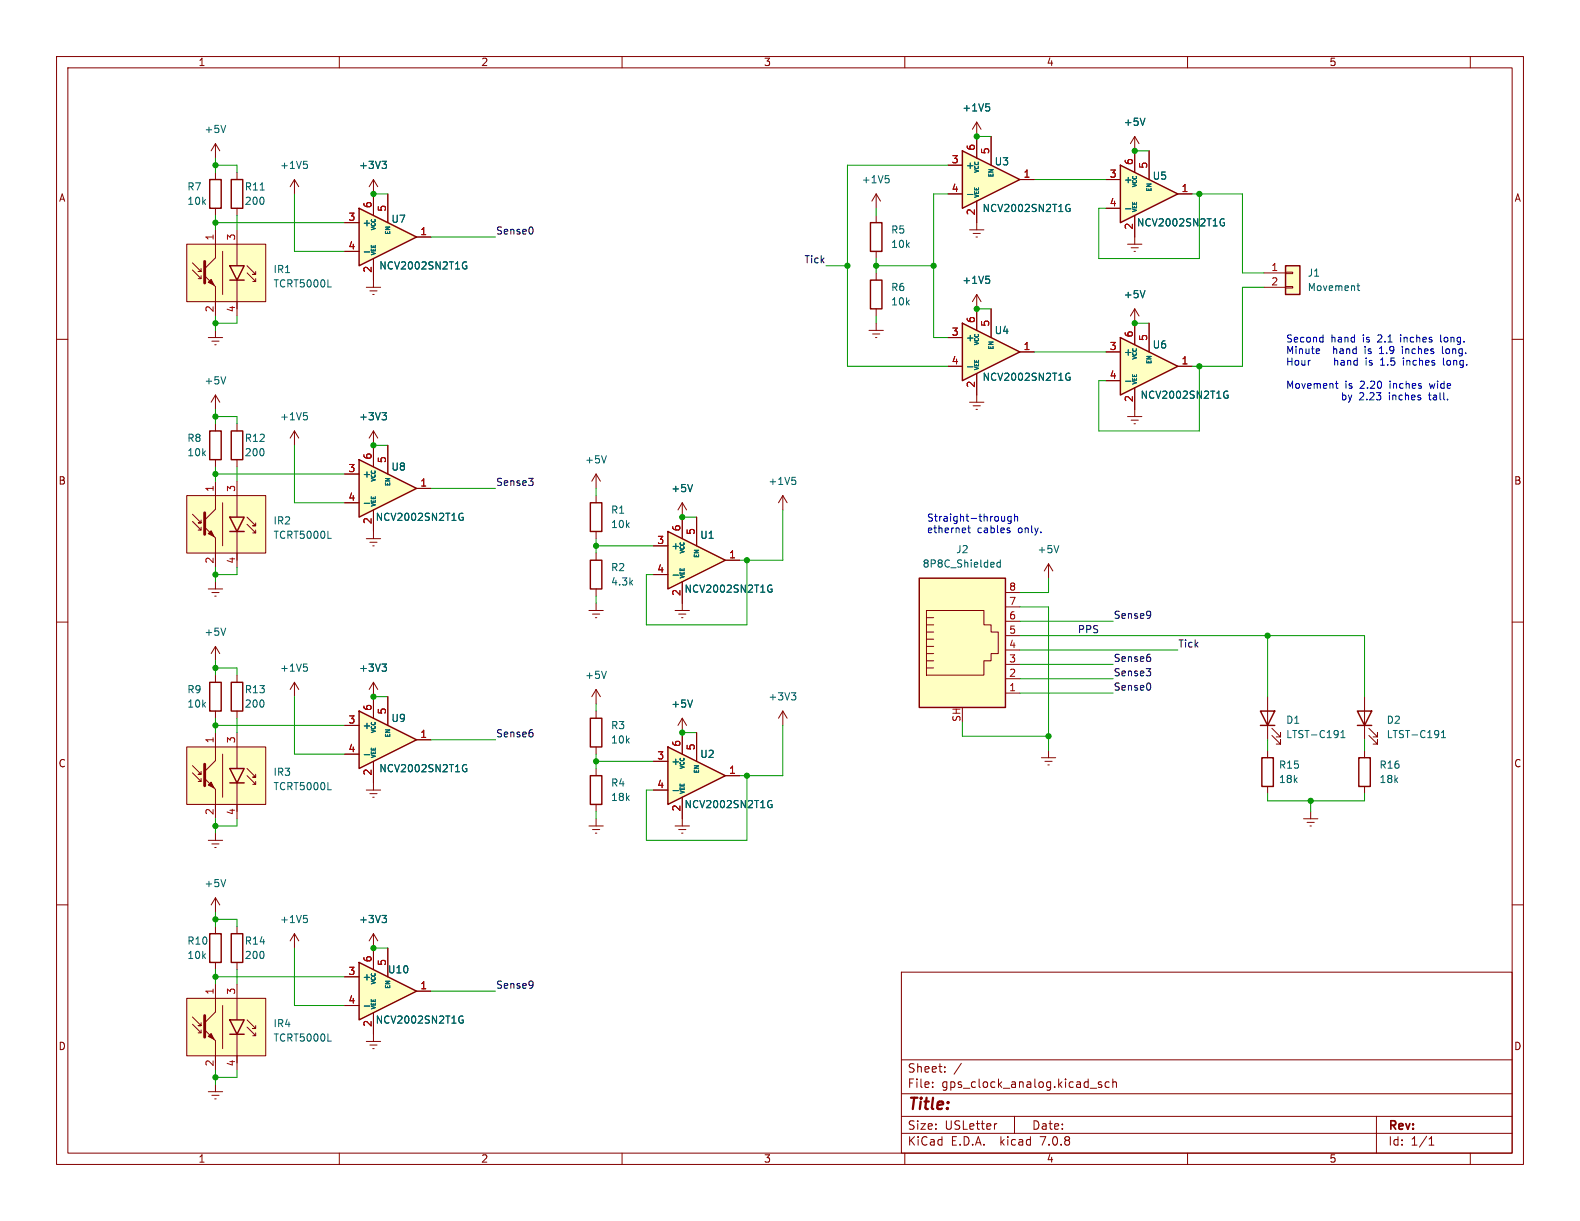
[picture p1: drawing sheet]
<svg xmlns="http://www.w3.org/2000/svg" width="279mm" height="216mm" viewBox="0 0 279 216" stroke-linecap="round" stroke-linejoin="round" font-family="sans-serif">
<g fill="none" stroke="#840000" stroke-width=".18">
<path d="M10 10h259.4v195.9h-259.4zM12 12h255.4v191.9h-255.4zM60 10v2M110 10v2M160 10v2M210 10v2M260 10v2M10 60h2M199.4 43.2h2.5M200 43.8h1.3M200.5 44.5h.3M200.7 41.9v1.3"/>
<path d="M200.7 54.6v2.6M200.7 54.6l-.8 1.3M200.7 54.6l.7 1.3M267.4 60h2M138.4 87.6l-.7 1.3M138.4 87.6v2.6M138.4 87.6l.8 1.3M10 110h2M267.4 110h2M33 132.1h14v10.1h-14zM34 136.7l1.6 1.5h-.5M34 135.4l1.6 1.5h-.5h.5v-.5"/>
<path d="M35.6 137.7v.5M36.2 137.7l1.9 1.9v5.2M38.1 129.5v5l-1.9 1.9M39.4 133.4v7.6M41.9 129.5v6.4M41.9 138.4v6.4M43.7 137.2l1.5 1.5h-.5M43.7 135.9l1.5 1.5h-.5h.5v-.5M45.2 138.2v.5M64.8 139.7h2.5M66 120.7l-.7 1.2M66 120.7v2.5"/>
<path d="M66 138.4v1.3M66 120.7l.8 1.2M224.2 132.7v1.3M224.2 139.1v1.2M241.3 123.2v7.6M241.3 132.7v1.3M241.3 139.1v1.2M242.1 130l1.5 1.6v-.8v.8h-.8M242.1 128.8l1.5 1.5v-.8v.8h-.8M10 160h2M38.1 158.8v2.5M38.1 158.8l-.8 1.2"/>
<path d="M38.1 158.8l.8 1.2M65.4 140.3h1.3M65.9 141h.3M230.5 144.8h2.5M231.1 145.4h1.3M231.6 146.1h.3M231.8 143.5v1.3M267.4 160h2M38.1 163.8v1.3M38.1 170.2v1.3M41.9 163.8v1.3M41.9 170.2v1.3"/>
<path d="M52.1 165.1l-.8 1.3M52.1 165.1v2.5M52.1 165.1l.7 1.3M159.4 171.9h108v32h-108zM159.4 197.4h108M159.4 193.4h108M159.4 187.4h108M164.9 192.1v.2M164.9 191.4v.1M167.1 189.4v.2M167.1 188.7v.1M170 188l-1.3 1.9"/>
<path d="M176.3 198.7l-.3 .1M179.4 197.4v3M192.8 192.4h1.1M194.8 191.4l-.4-.1-.2 .2 .1 .2 .5 .2v.3h-.6M196.1 191.4l-.4-.1-.3 .3v.4l.2 .2h.5M196.8 191.4l.2-.1 .4 .1v.9M196.8 190.8v1.5M243.4 197.4v6.5M60 203.9v2M110 203.9v2M159.4 200.4h108M160 203.9v2"/>
<path d="M210 203.9v2M252.7 202.5h.9M252.7 201.4l.4-.4v1.5M260 203.9v2"/>
</g>
<path d="M40.6 135.9h2.6l-1.3 2.5zM40.6 138.4h2.6M223.1 134h2.1v5.1h-2.1zM240 125.7h2.6l-1.3 2.6zM240 128.3h2.6M240.3 134h2v5.1h-2zM37.1 165.1h2v5.1h-2zM40.9 165.1h2v5.1h-2z" fill="none" stroke="#840000" stroke-width=".25"/>
<path d="M202.5 51.4l-.4 1.2M140.1 84.4h.6M140.5 84.9l.2 .2v.3l-.2 .3M67.6 117.4h.7l-.4 .5M68.1 117.9l.2 .2v.3l-.2 .3M58 139.6h.6M254.9 130.4h.7M254.9 129.5l.4-.3v1.2M39.9 155.5l-.4 1.3M53.7 161.9h.6M54.1 162.4l.3 .2v.3l-.3 .2" fill="none" stroke="#006464" stroke-width=".18"/>
<path d="M33 132.1h14v10.1h-14z" fill="#ffffc2" stroke="#ffffc2" stroke-width=".18"/>
<path d="M36.2 135.1v3.8" fill="none" stroke="#840000" stroke-width=".51"/>
<path d="M36.8 138.8l.5-.5 .5 1z" fill="#840000" stroke="#840000" stroke-width=".18"/>
<path d="M63.5 125.7l10.2 5.1-10.2 5.1z" fill="#ffffc2"/>
<path d="M162.6 102.2h15.2v22.9h-15.2zM63.5 125.7l10.2 5.1-10.2 5.1zM222.9 125.7h2.5l-1.2 2.6zM222.9 128.3h2.5M40.6 180.3h2.6l-1.3 2.6zM40.6 182.9h2.6" fill="none" stroke="#840000" stroke-width=".25"/>
<g fill="none" stroke="#840000" stroke-width=".18">
<path d="M163.8 118.1h1.3M163.8 116.8h1.3M163.8 115.6h1.3M163.8 114.3h1.3M163.8 113h1.3M163.8 111.8h1.3M163.8 108h10.2v2.5h1.3v1.3h1.2v3.8h-1.2v1.2h-1.3v2.6h-10.2zM163.8 110.5h1.3M163.8 109.2h1.3M177.8 117.5h2.5M177.8 114.9h2.5M177.8 112.4h2.5"/>
<path d="M177.8 109.9h2.5M177.8 107.3h2.5M177.8 104.8h2.5M61 128.3h2.5M61 133.4h2.5M66 123.2v3.8M66 134.6v3.8M68.6 123.2v5.1M73.7 130.8h2.5M177.8 122.6h2.5M177.8 120h2.5M224.2 123.2v7.6"/>
<path d="M224.9 130l1.5 1.6v-.8v.8h-.7M224.9 128.8l1.5 1.5v-.8v.8h-.7M33 176.5h14v10.2h-14zM34 179.8l1.6 1.6h-.5h.5v-.6M38.1 174v4.9l-1.9 1.9M39.4 177.8v7.6M41.9 174v6.3M34 181.1l1.6 1.5h-.5M35.6 182.1v.5M36.2 182.1l1.9 1.9v5.2M36.8 193h2.6M37.5 193.7h1.2"/>
<path d="M38 194.3h.2M38.1 191.8v1.2M41.9 182.9v6.3M43.7 181.6l1.5 1.5h-.5M43.7 180.3l1.5 1.6h-.5h.5v-.5M45.2 182.6v.5M64.8 184.2h2.5M65.4 184.8h1.3M65.9 185.4h.3M66 182.9v1.3"/>
</g>
<path d="M176.9 99v1.3M176.9 99.5l-.4-.1-.2 .3 .1 .5h.5M64.4 133.4h1M82.3 135.9h.2v.5l-.3 .1-.3-.2M82.5 135.3l-.3-.1-.3 .2M237.1 130.4h.7M237.1 129.5l.4-.3v1.2M58 184.1h.6" fill="none" stroke="#006464" stroke-width=".18"/>
<g fill="#ffffc2" stroke="#ffffc2" stroke-width=".18">
<path d="M33 176.5h14v10.2h-14z"/>
<path d="M162.6 102.2h15.2v22.9h-15.2z"/>
</g>
<path d="M36.2 179.6v3.8" fill="none" stroke="#840000" stroke-width=".51"/>
<path d="M37.3 182.8l.5 1-1-.5z" fill="#840000" stroke="#840000" stroke-width=".18"/>
<path d="M63.5 170.2l10.2 5.1-10.2 5z" fill="#ffffc2"/>
<path d="M63.5 170.2l10.2 5.1-10.2 5z" fill="none" stroke="#840000" stroke-width=".25"/>
<path d="M61 172.7h2.5M61 177.8h2.5M66 165.1v6.4M66 179.1v3.8M66 165.1l-.7 1.3M66 165.1l.8 1.3M68.6 167.6v5.1M73.7 175.3h2.5" fill="none" stroke="#840000" stroke-width=".18"/>
<path d="M64.4 177.9h1M67.6 161.9h.7l-.4 .5M68.1 162.4l.2 .2v.3l-.2 .2M81.9 179.7l-.3-.1-.4 .2M81.7 180.4h.2v.5h-.3l-.4-.2" fill="none" stroke="#006464" stroke-width=".18"/>
<path d="M170.2 26.7l10.1 5.1-10.1 5z" fill="#ffffc2"/>
<path d="M40.9 31.8h2v5h-2zM153.9 39.4h2.1v5.1h-2.1zM170.2 26.7l10.1 5.1-10.1 5zM40.6 47h2.6l-1.3 2.5zM40.6 49.5h2.6M153.9 49.5h2.1v5.1h-2.1zM37.1 120.7h2v5h-2zM40.9 120.7h2v5h-2z" fill="none" stroke="#840000" stroke-width=".25"/>
<g fill="none" stroke="#840000" stroke-width=".18">
<path d="M41.9 30.5v1.3M41.9 36.8v1.3M52.1 31.8v2.5M52.1 31.8l-.8 1.2M52.1 31.8l.7 1.2M66 31.8l-.7 1.2M66 31.8v2.5M66 31.8l.8 1.2M154.9 34.3l-.7 1.3M154.9 34.3v2.5M154.9 38.1v1.3M154.9 34.3l.8 1.3"/>
<path d="M167.6 29.2h2.6M167.6 34.3h2.6M172.7 21.6v6.3M172.7 35.6v5M172.7 21.6l-.7 1.3M172.7 21.6l.8 1.3M175.3 24.1v5.1M180.3 31.8h2.6M200.7 24.1l-.8 1.3M200.7 24.1v2.6M200.7 24.1l.7 1.3M33 43.2h14v10.1h-14z"/>
<path d="M34 47.8l1.6 1.5h-.5M34 46.5l1.6 1.5h-.5h.5v-.5M35.6 48.8v.5M36.2 48.8l1.9 1.9v5.2M38.1 40.6v5l-1.9 1.9M39.4 44.5v7.6M41.9 40.6v6.4M41.9 49.5v6.4M43.7 48.3l1.5 1.5h-.5M43.7 47l1.5 1.5h-.5h.5v-.5M45.2 49.3v.5M64.8 50.8h2.5"/>
<path d="M65.4 51.4h1.3M65.9 52.1h.3M66 49.5v1.3M154.9 44.5v1.2M154.9 48.3v1.2M154.9 54.6v1.3M171.4 40.6h2.6M172.1 41.3h1.3M172.6 41.9h.2M172.7 52.1v2.5M172.7 52.1l-.7 1.2M172.7 52.1l.8 1.2"/>
<path d="M38.1 119.4v1.3M41.9 119.4v1.3M38.1 125.7v1.3M41.9 125.7v1.3M52.1 120.7l-.8 1.2M52.1 120.7v2.5M52.1 120.7l.7 1.2M184.1 134h2.6M184.8 134.6h1.3M185.3 135.3h.2M185.4 132.7v1.3M36.8 148.6h2.6"/>
<path d="M37.5 149.2h1.2M38 149.9h.2M38.1 147.3v1.3"/>
</g>
<g fill="none" stroke="#006464" stroke-width=".18">
<path d="M174.4 18.4h.6M174.8 18.8l.2 .3v.3l-.2 .2M46 33.6h.7M53.7 28.5h.6M54.1 29l.3 .2v.3l-.3 .3M67.6 28.5h.7l-.4 .5M68.1 29l.2 .2v.3l-.2 .3M156.6 31.1h.6M157 31.5l.2 .3v.3l-.2 .2M171.1 34.4h1M189 36.9h.2v.4l-.3 .1-.3-.2M189.2 36.2l-.3-.1-.3 .2"/>
<path d="M202.5 20.9l-.4 1.3M58 50.7h.6M174.4 48.8h.6M174.8 49.3l.2 .3v.3l-.2 .2M53.7 117.4h.6M54.1 117.9l.3 .2v.3l-.3 .3"/>
</g>
<path d="M33 43.2h14v10.1h-14z" fill="#ffffc2" stroke="#ffffc2" stroke-width=".18"/>
<path d="M36.2 46.2v3.8" fill="none" stroke="#840000" stroke-width=".51"/>
<path d="M37.3 49.4l.5 1-1-.5z" fill="#840000" stroke="#840000" stroke-width=".18"/>
<path d="M63.5 36.8l10.2 5.1-10.2 5.1z" fill="#ffffc2"/>
<path d="M37.1 31.8h2v5h-2zM63.5 36.8l10.2 5.1-10.2 5.1zM40.9 76.2h2v5.1h-2z" fill="none" stroke="#840000" stroke-width=".25"/>
<g fill="none" stroke="#840000" stroke-width=".18">
<path d="M38.1 25.4l-.8 1.3M38.1 25.4v2.5M38.1 30.5v1.3M38.1 36.8v1.3M38.1 25.4l.8 1.3M61 39.4h2.5M66 34.3v3.8M68.6 34.3v5.1M36.8 59.7h2.6M38.1 58.4v1.3M61 44.5h2.5M66 45.7v3.8"/>
<path d="M73.7 41.9h2.5M153.7 58.4h2.5M154.3 59.1h1.3M154.8 59.7h.3M154.9 57.2v1.2M37.5 60.3h1.2M38 61h.2M38.1 69.9v2.5M38.1 69.9l-.8 1.2M38.1 69.9l.8 1.2M41.9 74.9v1.3M41.9 81.3v1.3"/>
</g>
<path d="M39.9 22.2l-.4 1.2M64.4 44.5h1M82.3 47h.2v.5l-.3 .1-.3-.2M82.5 46.4l-.3-.1-.3 .2M39.9 66.6l-.4 1.3" fill="none" stroke="#006464" stroke-width=".18"/>
<path d="M198.1 59.7l10.2 5.1-10.2 5.1z" fill="#ffffc2"/>
<path d="M198.1 59.7l10.2 5.1-10.2 5.1z" fill="none" stroke="#840000" stroke-width=".25"/>
<path d="M200.7 57.2v3.8M203.2 57.2v5M195.6 62.2h2.5M195.6 67.3h2.5M200.7 68.6v3.8M208.3 64.8h2.5M119.4 146.1h2.5M120 146.7h1.3M120.5 147.3h.3M120.6 144.8v1.3" fill="none" stroke="#840000" stroke-width=".18"/>
<path d="M199 67.4h1M216.9 69.9h.3l-.1 .5h-.3l-.3-.2M217.1 69.2h-.3l-.3 .1" fill="none" stroke="#006464" stroke-width=".18"/>
<path d="M170.2 57.2l10.1 5-10.1 5.1z" fill="#ffffc2"/>
<path d="M170.2 57.2l10.1 5-10.1 5.1z" fill="none" stroke="#840000" stroke-width=".25"/>
<path d="M167.6 59.7h2.6M172.7 54.6v3.8M175.3 54.6v5.1M167.6 64.8h2.6M171.4 71.1h2.6M172.1 71.8h1.3M172.6 72.4h.2M172.7 66v5.1M180.3 62.2h2.6M185.4 99.7l-.7 1.3M185.4 99.7v2.5M185.4 99.7l.8 1.3" fill="none" stroke="#840000" stroke-width=".18"/>
<path d="M171.1 64.9h1M189 66.7h.2v.5l-.3 .1-.3-.2M189.2 66h-.3l-.3 .2M187.2 96.5l-.4 1.2" fill="none" stroke="#006464" stroke-width=".18"/>
<path d="M118.1 94l10.2 5.1-10.2 5z" fill="#ffffc2"/>
<path d="M37.1 76.2h2v5.1h-2zM118.1 94l10.2 5.1-10.2 5z" fill="none" stroke="#840000" stroke-width=".25"/>
<g fill="none" stroke="#840000" stroke-width=".18">
<path d="M38.1 74.9v1.3M52.1 76.2l-.8 1.3M52.1 76.2v2.5M52.1 76.2l.7 1.3M38.1 81.3v1.3M115.6 96.5h2.5M120.6 91.4v3.9M123.2 91.4v5.1M128.3 99.1h2.5M115.6 101.6h2.5M119.4 108h2.5M120 108.6h1.3"/>
<path d="M120.5 109.2h.3M120.6 102.9v5.1"/>
</g>
<path d="M53.7 73h.6M54.1 73.5l.3 .2v.3l-.3 .2M119 101.7h1M136.3 104.2h.2v.5h-.3l-.3-.2M136.5 103.5l-.3-.1-.3 .2" fill="none" stroke="#006464" stroke-width=".18"/>
<path d="M118.1 132.1l10.2 5.1-10.2 5z" fill="#ffffc2"/>
<path d="M104.4 88.9h2v5.1h-2zM104.4 99.1h2v5h-2zM118.1 132.1l10.2 5.1-10.2 5z" fill="none" stroke="#840000" stroke-width=".25"/>
<g fill="none" stroke="#840000" stroke-width=".18">
<path d="M66 76.2v2.5M66 76.2l-.7 1.3M66 76.2l.8 1.3M64.8 95.3h2.5M65.4 95.9h1.3M65.9 96.5h.3M66 94v1.3M105.4 87.6v1.3M105.4 94v1.3M105.4 97.8v1.3M120.6 88.9v2.5M120.6 88.9l-.7 1.3"/>
<path d="M120.6 88.9l.8 1.3M36.8 104.1h2.6M37.5 104.8h1.2M38 105.4h.2M38.1 102.9v1.2M38.1 114.3v2.5M38.1 114.3l-.8 1.3M38.1 114.3l.8 1.3M104.1 108h2.6M104.8 108.6h1.2M105.3 109.2h.2M105.4 104.1v1.3"/>
<path d="M105.4 106.7v1.3M105.4 121.9v2.6M105.4 121.9l-.8 1.3M105.4 121.9l.8 1.3M115.6 134.6h2.5M115.6 139.7h2.5M120.6 129.5v3.9M123.2 129.5v5.1M128.3 137.2h2.5M120.6 141v3.8"/>
</g>
<path d="M67.6 73h.7l-.4 .5M68.1 73.5l.2 .2v.3l-.2 .2M122.5 85.7l-.5 1.2M39.9 111.1l-.4 1.2M107.2 118.7l-.4 1.3M119 139.8h1M136.3 142.3h.2v.5h-.3l-.3-.2M136.5 141.6l-.3-.1-.3 .2" fill="none" stroke="#006464" stroke-width=".18"/>
<path d="M63.5 81.3l10.2 5.1-10.2 5z" fill="#ffffc2"/>
<path d="M40.6 91.4h2.6l-1.3 2.6zM40.6 94h2.6M63.5 81.3l10.2 5.1-10.2 5zM104.4 137.2h2v5h-2z" fill="none" stroke="#840000" stroke-width=".25"/>
<g fill="none" stroke="#840000" stroke-width=".18">
<path d="M66 78.7v3.9M68.6 78.7v5.1M199.4 73.7h2.5M200 74.3h1.3M200.5 74.9h.3M200.7 72.4v1.3M33 87.6h14v10.2h-14zM34 92.2l1.6 1.5h-.5M34 90.9l1.6 1.6h-.5h.5v-.6M35.6 93.2v.5M36.2 93.2l1.9 1.9v5.2M38.1 85.1v4.9l-1.9 1.9"/>
<path d="M39.4 88.9v7.6M41.9 85.1v6.3M41.9 94v6.3M43.7 92.7l1.5 1.5h-.5M43.7 91.4l1.5 1.6h-.5h.5v-.5M45.2 93.7v.5M61 83.8h2.5M61 88.9h2.5M66 90.2v3.8M73.7 86.4h2.5M105.4 83.8v2.6M105.4 83.8l-.8 1.3"/>
<path d="M105.4 83.8l.8 1.3M105.4 135.9v1.3M138.4 125.7l-.7 1.3M138.4 125.7v2.6M138.4 125.7l.8 1.3M104.1 146.1h2.6M104.8 146.7h1.2M105.3 147.3h.2M105.4 142.2v1.3M105.4 144.8v1.3"/>
</g>
<path d="M58 95.2h.6M64.4 89h1M81.7 91.5h.2v.5h-.3l-.4-.2M81.9 90.8l-.3-.1-.4 .2M107.2 80.6l-.4 1.3M139.9 122.5h.8l-.4 .5M140.5 123l.2 .2v.3l-.2 .3" fill="none" stroke="#006464" stroke-width=".18"/>
<path d="M33 87.6h14v10.2h-14z" fill="#ffffc2" stroke="#ffffc2" stroke-width=".18"/>
<path d="M36.2 90.7v3.8" fill="none" stroke="#840000" stroke-width=".51"/>
<path d="M36.8 94.4l.5-.5 .5 1z" fill="#840000" stroke="#840000" stroke-width=".18"/>
<path d="M198.1 29.2l10.2 5.1-10.2 5.1z" fill="#ffffc2"/>
<path d="M198.1 29.2l10.2 5.1-10.2 5.1zM227.3 47h2.6v5.1h-2.6zM104.4 127h2v5.1h-2z" fill="none" stroke="#840000" stroke-width=".25"/>
<g fill="none" stroke="#840000" stroke-width=".18">
<path d="M61 39.4h2.5M66 34.3v3.8M68.6 34.3v5.1M167.6 34.3h2.6M167.6 29.2h2.6M172.7 24.1v3.8M172.7 35.6v3.8M175.3 24.1v5.1M180.3 31.8h2.6M195.6 31.8h2.5M195.6 36.8h2.5M200.7 26.7v3.8"/>
<path d="M200.7 38.1v3.8M203.2 26.7v5.1M208.3 34.3h2.5M61 44.5h2.5M66 45.7v3.8M73.7 41.9h2.5M167.6 59.7h2.6M172.7 54.6v3.8M175.3 54.6v5.1M200.7 57.2v3.8M203.2 57.2v5M223.5 48.3h3.8"/>
<path d="M223.5 50.8h3.8M227.3 50.7h1.3v.2h-1.3zM227.3 48.1h1.3v.3h-1.3zM66 78.7v3.9M68.6 78.7v5.1M167.6 64.8h2.6M172.7 66v3.9M180.3 62.2h2.6M195.6 62.2h2.5M195.6 67.3h2.5M200.7 68.6v3.8M208.3 64.8h2.5"/>
<path d="M61 83.8h2.5M61 88.9h2.5M66 90.2v3.8M73.7 86.4h2.5M115.6 96.5h2.5M120.6 91.4v3.9M123.2 91.4v5.1M128.3 99.1h2.5M115.6 101.6h2.5M120.6 102.9v3.8M61 128.3h2.5M61 133.4h2.5"/>
<path d="M66 123.2v3.8M66 134.6v3.8M68.6 123.2v5.1M73.7 130.8h2.5M105.4 125.7v1.3M105.4 132.1v1.3M115.6 134.6h2.5M115.6 139.7h2.5M120.6 127l-.7 1.3M120.6 127v6.4M120.6 127l.8 1.3M123.2 129.5v5.1"/>
<path d="M128.3 137.2h2.5M120.6 141v3.8M61 172.7h2.5M61 177.8h2.5M66 167.6v3.9M66 179.1v3.8M68.6 167.6v5.1M73.7 175.3h2.5"/>
</g>
<g fill="none" stroke="#006464" stroke-width=".18">
<path d="M174.4 18.4h.6M174.8 18.8l.2 .3v.3l-.2 .2M67.6 28.5h.7l-.4 .5M68.1 29l.2 .2v.3l-.2 .3M171.1 34.4h1M189 36.9h.2v.4l-.3 .1-.3-.2M189.2 36.2l-.3-.1-.3 .2M199 36.9h1M202.5 20.9l-.4 1.3M216.3 39.4h.2v.5h-.3l-.3-.1M216.5 38.7h-.3l-.3 .2M64.4 44.5h1"/>
<path d="M82.3 47h.2v.5l-.3 .1-.3-.2M82.5 46.4l-.3-.1-.3 .2M174.4 48.8h.6M174.8 49.3l.2 .3v.3l-.2 .2M202.5 51.4l-.4 1.2M240 50.5h.4M240.1 50.1v1.1l.3 .2M67.6 73h.7l-.4 .5M68.1 73.5l.2 .2v.3l-.2 .2M171.1 64.9h1M189 66.7h.2v.5l-.3 .1-.3-.2M189.2 66h-.3l-.3 .2"/>
<path d="M199 67.4h1M216.9 69.9h.3l-.1 .5h-.3l-.3-.2M217.1 69.2h-.3l-.3 .1M64.4 89h1M81.7 91.5h.2v.5h-.3l-.4-.2M81.9 90.8l-.3-.1-.4 .2M122.5 85.7l-.5 1.2M67.6 117.4h.7l-.4 .5M68.1 117.9l.2 .2v.3l-.2 .3M119 101.7h1M136.3 104.2h.2v.5h-.3l-.3-.2M136.5 103.5l-.3-.1-.3 .2"/>
<path d="M64.4 133.4h1M82.3 135.9h.2v.5l-.3 .1-.3-.2M82.5 135.3l-.3-.1-.3 .2M119 139.8h1M122.5 123.8l-.5 1.2M136.3 142.3h.2v.5h-.3l-.3-.2M136.5 141.6l-.3-.1-.3 .2M64.4 177.9h1M67.6 161.9h.7l-.4 .5M68.1 162.4l.2 .2v.3l-.2 .2M81.9 179.7l-.3-.1-.4 .2M81.7 180.4h.2v.5h-.3l-.4-.2"/>
</g>
<path d="M227.3 47h2.6v5.1h-2.6z" fill="#ffffc2" stroke="#ffffc2" stroke-width=".18"/>
<path d="M94.1 40.2l.2 .4-.2 .7M93.5 84.6h.8l-.5 .5M94.1 85.1l.2 .2-.2 .5M202.7 118.2h.8l-.4 .5M203.4 118.8l.1 .2-.1 .4M203.4 108.1v.1a1.07 1.07 0 0 1-.1 1M203.4 116.2l.1 .2-.1 .5M203.5 108.6l-.1 .2M94.1 129.6l.2 .2-.2 .4M203.4 120.9l.1 .4-.1 .6M94.1 173.5l.1 .1a1.07 1.07 0 0 1-.1 1M94.3 174l-.2 .2" fill="none" stroke="#0f0f0f" stroke-width=".18"/>
<g fill="none" stroke="#0000c2" stroke-width=".18">
<path d="M233.8 59.6l.2 .1M234 59.2v1.3M254.8 59.2v1.1l.1 .2M233.2 61.7l.2 .3-.6 .1M233.3 62.5h-.1M234 60.4l-.2 .1M236.1 67.8h.5M236.3 67.4v1.1l.3 .2M237.4 69.4v1.3M237.4 69.9h.4l.2 .2-.1 .5h-.5M238.4 69.9l.3 .8M238.6 71.1h-.2"/>
<path d="M241.6 63.3v.1M241.6 63.7v.9M241.7 70.6v.1M243.9 62.5h.8M244.1 61.6h-.2M244.1 64.6h.7M244.1 63.7l.4-.4v1.3M246.3 70l.2-.1h.3v.8M248 61.3v.1M248 61.7v.8M248.2 63.3v.1M248.2 63.7v.9"/>
<path d="M253.5 69.9h.5v.8M254 70.2h-.4l-.2 .2 .2 .3 .4-.1M255.1 61.3v1l.1 .2M255.2 63.3v1.1l.2 .2M256 63.8l-.1 .2 .1 .5M171.1 93.4h.5M171.3 92.9v1.1l.3 .2M177.1 91.3l.1 .8 .3 .1 .2-.2M177.7 91.3v.9M178.4 93.8l.2 .2-.2 .2M178.4 93.4h.2M178.8 91.4l-.4-.1-.2 .3 .1 .5h.5"/>
<path d="M178.8 91.3v1l-.1 .2-.3 .1M179.4 91.4l.2-.1 .3 .1 .1 .8M179.4 90.9v1.3"/>
</g>
<g fill="none" stroke="#009600" stroke-width=".18">
<path d="M38.1 29.2h3.8v1.3M38.1 27.9v2.6M38.1 38.1v2.5M38.1 39.4h22.9M41.9 38.1v2.5M52.1 34.3v10.2h8.9M66 34.3h2.6M154.9 36.8v1.3M167.6 29.2h-17.7v35.6h17.7M167.6 34.3h-2.5v25.4h2.5M172.7 24.1h2.6M182.9 31.8h12.7"/>
<path d="M200.7 26.7h2.5M210.8 34.3h8.9v14h3.8M212.1 34.3v11.4h-17.8v-8.9h1.3M38.1 55.9v2.5M41.9 55.9v1.3h-3.8M76.2 41.9h11.4M146 47h3.9M154.9 45.7v2.6M154.9 55.9v1.3M154.9 47h10.2M172.7 54.6h2.6M200.7 57.2h2.5"/>
<path d="M223.5 50.8h-3.8v14h-8.9M38.1 73.7h3.8v1.2M38.1 72.4v2.5M52.1 78.7v10.2h8.9M66 78.7h2.6M182.9 62.2h12.7M212.1 64.8v11.4h-17.8v-8.9h1.3M38.1 82.6v2.5M38.1 83.8h22.9M41.9 82.6v2.5M76.2 86.4h11.4M105.4 86.4v1.2"/>
<path d="M105.4 95.3v2.5M105.4 96.5h10.2M120.6 91.4h2.6M132.1 99.1v11.4h-17.8v-8.9h1.3M138.4 90.2v8.9h-7.6M38.1 100.3v2.6M38.1 116.8v2.6M38.1 118.1h3.8v1.3M41.9 100.3v1.3h-3.8M105.4 105.4v1.3M180.3 112.4h61v10.8M180.3 107.3h5.1v25.4"/>
<path d="M180.3 117.5h16.5M180.3 114.9h28M180.3 109.9h16.5M185.4 102.2v2.6h-5.1M224.2 112.4v10.8M38.1 128.3h22.9M38.1 127v2.5M41.9 127v2.5M52.1 123.2v10.2h8.9M66 123.2h2.6M76.2 130.8h11.4M105.4 124.5v1.2"/>
<path d="M105.4 133.4v2.5M105.4 134.6h10.2M120.6 129.5h2.6M132.1 137.2v11.4h-17.8v-8.9h1.3M138.4 128.3v8.9h-7.6M170.2 127.6v2.6h15.2M180.3 122.6h16.5M180.3 120h16.5M224.2 130.8v1.9M241.3 130.8v1.9M38.1 144.8v2.5M41.9 144.8v1.3h-3.8"/>
<path d="M105.4 143.5v1.3M224.2 140.3v1.3h17.1v-1.3M231.8 141.6v1.9M38.1 161.3v2.5M38.1 171.5v2.5M38.1 162.6h3.8v1.2M38.1 172.7h22.9M41.9 171.5v2.5M52.1 167.6v10.2h8.9M66 167.6h2.6M76.2 175.3h11.4M38.1 189.2v2.6"/>
<path d="M41.9 189.2v1.3h-3.8"/>
</g>
<g fill="#009600" stroke="#009600" stroke-width=".18">
<circle cx="38.1" cy="118.1" r=".46"/>
<circle cx="38.1" cy="101.6" r=".46"/>
<circle cx="120.6" cy="91.4" r=".46"/>
<circle cx="120.6" cy="129.5" r=".46"/>
<circle cx="105.4" cy="96.5" r=".46"/>
<circle cx="105.4" cy="134.6" r=".46"/>
<circle cx="132.1" cy="137.2" r=".46"/>
<circle cx="224.2" cy="112.4" r=".46"/>
<circle cx="185.4" cy="130.2" r=".46"/>
<circle cx="132.1" cy="99.1" r=".46"/>
<circle cx="231.8" cy="141.6" r=".46"/>
<circle cx="38.1" cy="29.2" r=".46"/>
<circle cx="66" cy="34.3" r=".46"/>
<circle cx="38.1" cy="57.2" r=".46"/>
<circle cx="38.1" cy="39.4" r=".46"/>
<circle cx="38.1" cy="146.1" r=".46"/>
<circle cx="38.1" cy="128.3" r=".46"/>
<circle cx="66" cy="123.2" r=".46"/>
<circle cx="212.1" cy="64.8" r=".46"/>
<circle cx="200.7" cy="26.7" r=".46"/>
<circle cx="212.1" cy="34.3" r=".46"/>
<circle cx="165.1" cy="47" r=".46"/>
<circle cx="154.9" cy="47" r=".46"/>
<circle cx="200.7" cy="57.2" r=".46"/>
<circle cx="149.9" cy="47" r=".46"/>
<circle cx="172.7" cy="24.1" r=".46"/>
<circle cx="172.7" cy="54.6" r=".46"/>
<circle cx="38.1" cy="162.6" r=".46"/>
<circle cx="38.1" cy="172.7" r=".46"/>
<circle cx="38.1" cy="190.5" r=".46"/>
<circle cx="66" cy="167.6" r=".46"/>
<circle cx="38.1" cy="83.8" r=".46"/>
<circle cx="38.1" cy="73.7" r=".46"/>
<circle cx="66" cy="78.7" r=".46"/>
</g>
<text font-size="2.8" fill="#840000" x="160.4" y="196.8">Title:</text>
<g font-size="2.1" fill="#840000">
<text x="160.4" y="189.9">Sheet:</text>
<text x="160.4" y="192.6">File:</text>
<text x="166.5" y="192.6">gps_clock_analog.kicad_sch</text>
<text x="160.4" y="202.8">KiCad</text>
<text x="160.4" y="200">Size:</text>
<text x="167.1" y="200">USLetter</text>
<text x="168.1" y="202.8">E.D.A.</text>
<text x="177" y="202.8">kicad</text>
<text x="182.4" y="200">Date:</text>
<text x="184.2" y="202.8">7.0.8</text>
<text x="245.4" y="200.2">Rev:</text>
<text x="245.4" y="202.8">Id:</text>
<text x="249.5" y="202.8">1/1</text>
</g>
<g font-size="1.8" fill="#840000">
<text x="35" y="11.9">1</text>
<text x="85" y="11.9">2</text>
<text x="135" y="11.9">3</text>
<text x="185" y="11.9">4</text>
<text x="235" y="11.9">5</text>
<text x="10.3" y="35.9">A</text>
<text x="267.7" y="35.9">A</text>
<text x="10.3" y="85.9">B</text>
<text x="267.7" y="85.9">B</text>
<text x="10.3" y="135.9">C</text>
<text x="267.7" y="135.9">C</text>
<text x="10.3" y="185.9">D</text>
<text x="267.7" y="185.9">D</text>
<text x="35" y="205.8">1</text>
<text x="85" y="205.8">2</text>
<text x="135" y="205.8">3</text>
<text x="185" y="205.8">4</text>
<text x="235" y="205.8">5</text>
</g>
<g font-size="1.8" fill="#006464">
<text x="36.1" y="23.7">+5V</text>
<text x="170.1" y="19.9">+1V5</text>
<text x="198.6" y="22.5">+5V</text>
<text x="175.8" y="29.4">U3</text>
<text x="33" y="33.9">R7</text>
<text x="43.2" y="33.9">R11</text>
<text x="49.4" y="30.1">+1V5</text>
<text x="63.4" y="30.1">+3V3</text>
<text x="152.3" y="32.6">+1V5</text>
<text x="170.7" y="30.1">+</text>
<text x="198.6" y="32.6">+</text>
<text x="203.7" y="32">U5</text>
<text x="33" y="36.4">10k</text>
<text x="43.2" y="36.4">200</text>
<text x="64" y="40.2">+</text>
<text x="69.1" y="39.6">U7</text>
<text x="157.5" y="41.5">R5</text>
<text x="173.6" y="37.7">NCV2002SN2T1G</text>
<text x="201" y="40.2">NCV2002SN2T1G</text>
<text x="67" y="47.9">NCV2002SN2T1G</text>
<text x="157.5" y="44">10k</text>
<text x="48.3" y="48.5">IR1</text>
<text x="48.3" y="51">TCRT5000L</text>
<text x="157.5" y="51.7">R6</text>
<text x="170.1" y="50.4">+1V5</text>
<text x="198.6" y="52.9">+5V</text>
<text x="231.1" y="49.1">J1</text>
<text x="231.1" y="51.7">Movement</text>
<text x="157.5" y="54.2">10k</text>
<text x="175.8" y="59.3">U4</text>
<text x="170.7" y="60.6">+</text>
<text x="198.6" y="63.1">+</text>
<text x="203.7" y="61.8">U6</text>
<text x="36.1" y="68.2">+5V</text>
<text x="173.6" y="67.5">NCV2002SN2T1G</text>
<text x="201.6" y="70.7">NCV2002SN2T1G</text>
<text x="49.4" y="74.5">+1V5</text>
<text x="63.4" y="74.5">+3V3</text>
<text x="33" y="78.3">R8</text>
<text x="33" y="80.9">10k</text>
<text x="43.2" y="80.9">200</text>
<text x="43.2" y="78.3">R12</text>
<text x="69.1" y="83.4">U8</text>
<text x="103.4" y="82.1">+5V</text>
<text x="64" y="84.7">+</text>
<text x="118.6" y="87.2">+5V</text>
<text x="135.8" y="86">+1V5</text>
<text x="48.3" y="92.9">IR2</text>
<text x="48.3" y="95.5">TCRT5000L</text>
<text x="66.3" y="92.3">NCV2002SN2T1G</text>
<text x="108" y="91">R1</text>
<text x="108" y="93.6">10k</text>
<text x="123.7" y="95.5">U1</text>
<text x="108" y="101.2">R2</text>
<text x="118.6" y="97.4">+</text>
<text x="163.1" y="100.6">8P8C_Shielded</text>
<text x="169" y="98">J2</text>
<text x="183.4" y="98">+5V</text>
<text x="108" y="103.7">4.3k</text>
<text x="120.9" y="105">NCV2002SN2T1G</text>
<text x="36.1" y="112.6">+5V</text>
<text x="49.4" y="119">+1V5</text>
<text x="63.4" y="119">+3V3</text>
<text x="33" y="122.8">R9</text>
<text x="33" y="125.3">10k</text>
<text x="43.2" y="125.3">200</text>
<text x="43.2" y="122.8">R13</text>
<text x="103.4" y="120.2">+5V</text>
<text x="118.6" y="125.3">+5V</text>
<text x="135.8" y="124.1">+3V3</text>
<text x="64" y="129.1">+</text>
<text x="69.1" y="127.9">U9</text>
<text x="108" y="129.1">R3</text>
<text x="108" y="131.7">10k</text>
<text x="227.3" y="128.2">D1</text>
<text x="227.3" y="130.7">LTST-C191</text>
<text x="245.1" y="128.2">D2</text>
<text x="245.1" y="130.7">LTST-C191</text>
<text x="48.3" y="137.4">IR3</text>
<text x="67" y="136.8">NCV2002SN2T1G</text>
<text x="118.6" y="135.5">+</text>
<text x="123.7" y="134.2">U2</text>
<text x="226.1" y="136.1">R15</text>
<text x="243.8" y="136.1">R16</text>
<text x="48.3" y="139.9">TCRT5000L</text>
<text x="108" y="139.3">R4</text>
<text x="108" y="141.8">18k</text>
<text x="120.9" y="143.1">NCV2002SN2T1G</text>
<text x="226.1" y="138.7">18k</text>
<text x="243.8" y="138.7">18k</text>
<text x="36.1" y="157.1">+5V</text>
<text x="33" y="167.2">R10</text>
<text x="43.2" y="167.2">R14</text>
<text x="49.4" y="163.4">+1V5</text>
<text x="63.4" y="163.4">+3V3</text>
<text x="33" y="169.8">10k</text>
<text x="43.2" y="169.8">200</text>
<text x="64" y="173.6">+</text>
<text x="68.5" y="172.3">U10</text>
<text x="48.3" y="181.8">IR4</text>
<text x="48.3" y="184.4">TCRT5000L</text>
<text x="66.3" y="181.2">NCV2002SN2T1G</text>
</g>
<g font-size="1.8" fill="#a90000">
<text x="168.2" y="29">3</text>
<text x="172.5" y="26.7" transform="rotate(-90 172.5 26.7)">6</text>
<text x="175" y="27.4" transform="rotate(-90 175 27.4)">5</text>
<text x="200.4" y="29.3" transform="rotate(-90 200.4 29.3)">6</text>
<text x="202.9" y="29.9" transform="rotate(-90 202.9 29.9)">5</text>
<text x="168.2" y="34">4</text>
<text x="180.9" y="31.5">1</text>
<text x="196.1" y="31.5">3</text>
<text x="208.8" y="34">1</text>
<text x="61.5" y="39.1">3</text>
<text x="65.8" y="36.9" transform="rotate(-90 65.8 36.9)">6</text>
<text x="68.3" y="37.5" transform="rotate(-90 68.3 37.5)">5</text>
<text x="74.2" y="41.7">1</text>
<text x="172.5" y="38.2" transform="rotate(-90 172.5 38.2)">2</text>
<text x="196.1" y="36.6">4</text>
<text x="200.4" y="40.7" transform="rotate(-90 200.4 40.7)">2</text>
<text x="37.8" y="42.6" transform="rotate(-90 37.8 42.6)">1</text>
<text x="41.7" y="42.6" transform="rotate(-90 41.7 42.6)">3</text>
<text x="61.5" y="44.2">4</text>
<text x="65.8" y="48.3" transform="rotate(-90 65.8 48.3)">2</text>
<text x="224.7" y="48">1</text>
<text x="224.7" y="50.5">2</text>
<text x="37.8" y="55.3" transform="rotate(-90 37.8 55.3)">2</text>
<text x="41.7" y="55.3" transform="rotate(-90 41.7 55.3)">4</text>
<text x="168.2" y="59.4">3</text>
<text x="172.5" y="57.2" transform="rotate(-90 172.5 57.2)">6</text>
<text x="175" y="57.9" transform="rotate(-90 175 57.9)">5</text>
<text x="200.4" y="59.8" transform="rotate(-90 200.4 59.8)">6</text>
<text x="168.2" y="64.5">4</text>
<text x="180.9" y="62">1</text>
<text x="196.1" y="62">3</text>
<text x="202.9" y="60.4" transform="rotate(-90 202.9 60.4)">5</text>
<text x="208.8" y="64.5">1</text>
<text x="172.5" y="68.7" transform="rotate(-90 172.5 68.7)">2</text>
<text x="196.1" y="67.1">4</text>
<text x="200.4" y="71.2" transform="rotate(-90 200.4 71.2)">2</text>
<text x="61.5" y="83.6">3</text>
<text x="65.8" y="81.4" transform="rotate(-90 65.8 81.4)">6</text>
<text x="68.3" y="82" transform="rotate(-90 68.3 82)">5</text>
<text x="37.8" y="87.1" transform="rotate(-90 37.8 87.1)">1</text>
<text x="41.7" y="87.1" transform="rotate(-90 41.7 87.1)">3</text>
<text x="61.5" y="88.6">4</text>
<text x="74.2" y="86.1">1</text>
<text x="65.8" y="92.8" transform="rotate(-90 65.8 92.8)">2</text>
<text x="120.4" y="94.1" transform="rotate(-90 120.4 94.1)">6</text>
<text x="122.9" y="94.7" transform="rotate(-90 122.9 94.7)">5</text>
<text x="37.8" y="99.8" transform="rotate(-90 37.8 99.8)">2</text>
<text x="41.7" y="99.8" transform="rotate(-90 41.7 99.8)">4</text>
<text x="116.1" y="96.3">3</text>
<text x="116.1" y="101.3">4</text>
<text x="128.8" y="98.8">1</text>
<text x="120.4" y="105.5" transform="rotate(-90 120.4 105.5)">2</text>
<text x="178.4" y="107.1">7</text>
<text x="178.4" y="104.5">8</text>
<text x="178.4" y="112.1">5</text>
<text x="178.4" y="109.6">6</text>
<text x="178.4" y="119.8">2</text>
<text x="178.4" y="117.2">3</text>
<text x="178.4" y="114.7">4</text>
<text x="65.8" y="125.8" transform="rotate(-90 65.8 125.8)">6</text>
<text x="178.4" y="122.3">1</text>
<text x="37.8" y="131.5" transform="rotate(-90 37.8 131.5)">1</text>
<text x="41.7" y="131.5" transform="rotate(-90 41.7 131.5)">3</text>
<text x="61.5" y="128">3</text>
<text x="68.3" y="126.4" transform="rotate(-90 68.3 126.4)">5</text>
<text x="74.2" y="130.6">1</text>
<text x="169.9" y="127.7" transform="rotate(-90 169.9 127.7)">SH</text>
<text x="61.5" y="133.1">4</text>
<text x="65.8" y="137.2" transform="rotate(-90 65.8 137.2)">2</text>
<text x="116.1" y="134.4">3</text>
<text x="120.4" y="132.2" transform="rotate(-90 120.4 132.2)">6</text>
<text x="122.9" y="132.8" transform="rotate(-90 122.9 132.8)">5</text>
<text x="128.8" y="136.9">1</text>
<text x="116.1" y="139.4">4</text>
<text x="120.4" y="143.6" transform="rotate(-90 120.4 143.6)">2</text>
<text x="37.8" y="144.2" transform="rotate(-90 37.8 144.2)">2</text>
<text x="41.7" y="144.2" transform="rotate(-90 41.7 144.2)">4</text>
<text x="61.5" y="172.5">3</text>
<text x="65.8" y="170.3" transform="rotate(-90 65.8 170.3)">6</text>
<text x="68.3" y="170.9" transform="rotate(-90 68.3 170.9)">5</text>
<text x="37.8" y="176" transform="rotate(-90 37.8 176)">1</text>
<text x="41.7" y="176" transform="rotate(-90 41.7 176)">3</text>
<text x="61.5" y="177.5">4</text>
<text x="74.2" y="175">1</text>
<text x="65.8" y="181.7" transform="rotate(-90 65.8 181.7)">2</text>
<text x="37.8" y="188.7" transform="rotate(-90 37.8 188.7)">2</text>
<text x="41.7" y="188.7" transform="rotate(-90 41.7 188.7)">4</text>
</g>
<g font-size="1.8" fill="#0f0f0f">
<text x="87.6" y="41.6">Sense0</text>
<text x="142.2" y="46.6">Tick</text>
<text x="87.6" y="86">Sense3</text>
<text x="190.5" y="112">PPS</text>
<text x="196.8" y="109.5">Sense9</text>
<text x="196.8" y="119.7">Sense3</text>
<text x="196.8" y="117.1">Sense6</text>
<text x="208.3" y="114.6">Tick</text>
<text x="196.8" y="122.2">Sense0</text>
<text x="87.6" y="130.5">Sense6</text>
<text x="87.6" y="174.9">Sense9</text>
</g>
<g font-size="1.8" fill="#0000c2">
<text x="227.3" y="60.6">Second</text>
<text x="227.3" y="62.7">Minute</text>
<text x="227.3" y="64.7">Hour</text>
<text x="235.3" y="60.6">hand</text>
<text x="235.8" y="62.7">hand</text>
<text x="236.4" y="64.7">hand</text>
<text x="241.1" y="60.6">is</text>
<text x="241.6" y="62.7">is</text>
<text x="242.2" y="64.7">is</text>
<text x="243.9" y="60.6">2.1</text>
<text x="244.4" y="62.7">1.9</text>
<text x="245" y="64.7">1.5</text>
<text x="248.1" y="60.6">inches</text>
<text x="248.6" y="62.7">inches</text>
<text x="249.2" y="64.7">inches</text>
<text x="255.4" y="60.6">long.</text>
<text x="255.9" y="62.7">long.</text>
<text x="256.5" y="64.7">long.</text>
<text x="227.3" y="68.8">Movement</text>
<text x="237.8" y="68.8">is</text>
<text x="239" y="70.9">by</text>
<text x="240.6" y="68.8">2.20</text>
<text x="242.3" y="70.9">2.23</text>
<text x="246" y="68.8">inches</text>
<text x="247.7" y="70.9">inches</text>
<text x="253.3" y="68.8">wide</text>
<text x="255" y="70.9">tall.</text>
<text x="163.8" y="92.3">Straight-through</text>
<text x="163.8" y="94.4">ethernet</text>
<text x="172.8" y="94.4">cables</text>
<text x="180.1" y="94.4">only.</text>
</g>
<g font-size="1.1" fill="#006464">
<text x="175.9" y="31.5" transform="rotate(-90 175.9 31.5)">EN</text>
<text x="203.8" y="34.1" transform="rotate(-90 203.8 34.1)">EN</text>
<text x="69.2" y="41.7" transform="rotate(-90 69.2 41.7)">EN</text>
<text x="175.9" y="62" transform="rotate(-90 175.9 62)">EN</text>
<text x="203.8" y="64.5" transform="rotate(-90 203.8 64.5)">EN</text>
<text x="69.2" y="86.1" transform="rotate(-90 69.2 86.1)">EN</text>
<text x="123.8" y="98.8" transform="rotate(-90 123.8 98.8)">EN</text>
<text x="69.2" y="130.6" transform="rotate(-90 69.2 130.6)">EN</text>
<text x="123.8" y="136.9" transform="rotate(-90 123.8 136.9)">EN</text>
<text x="69.2" y="175" transform="rotate(-90 69.2 175)">EN</text>
</g>
<g font-size="1" fill="#006464">
<text x="173.3" y="35.1" transform="rotate(-90 173.3 35.1)">VEE</text>
<text x="173.3" y="30.7" transform="rotate(-90 173.3 30.7)">VCC</text>
<text x="201.2" y="33.3" transform="rotate(-90 201.2 33.3)">VCC</text>
<text x="66.6" y="40.9" transform="rotate(-90 66.6 40.9)">VCC</text>
<text x="201.2" y="37.6" transform="rotate(-90 201.2 37.6)">VEE</text>
<text x="66.6" y="45.2" transform="rotate(-90 66.6 45.2)">VEE</text>
<text x="173.3" y="65.5" transform="rotate(-90 173.3 65.5)">VEE</text>
<text x="173.3" y="61.2" transform="rotate(-90 173.3 61.2)">VCC</text>
<text x="201.2" y="63.7" transform="rotate(-90 201.2 63.7)">VCC</text>
<text x="201.2" y="68.1" transform="rotate(-90 201.2 68.1)">VEE</text>
<text x="66.6" y="89.7" transform="rotate(-90 66.6 89.7)">VEE</text>
<text x="66.6" y="85.3" transform="rotate(-90 66.6 85.3)">VCC</text>
<text x="121.2" y="98" transform="rotate(-90 121.2 98)">VCC</text>
<text x="121.2" y="102.4" transform="rotate(-90 121.2 102.4)">VEE</text>
<text x="66.6" y="129.8" transform="rotate(-90 66.6 129.8)">VCC</text>
<text x="66.6" y="134.1" transform="rotate(-90 66.6 134.1)">VEE</text>
<text x="121.2" y="136.1" transform="rotate(-90 121.2 136.1)">VCC</text>
<text x="121.2" y="140.5" transform="rotate(-90 121.2 140.5)">VEE</text>
<text x="66.6" y="178.6" transform="rotate(-90 66.6 178.6)">VEE</text>
<text x="66.6" y="174.2" transform="rotate(-90 66.6 174.2)">VCC</text>
</g>
</svg>
